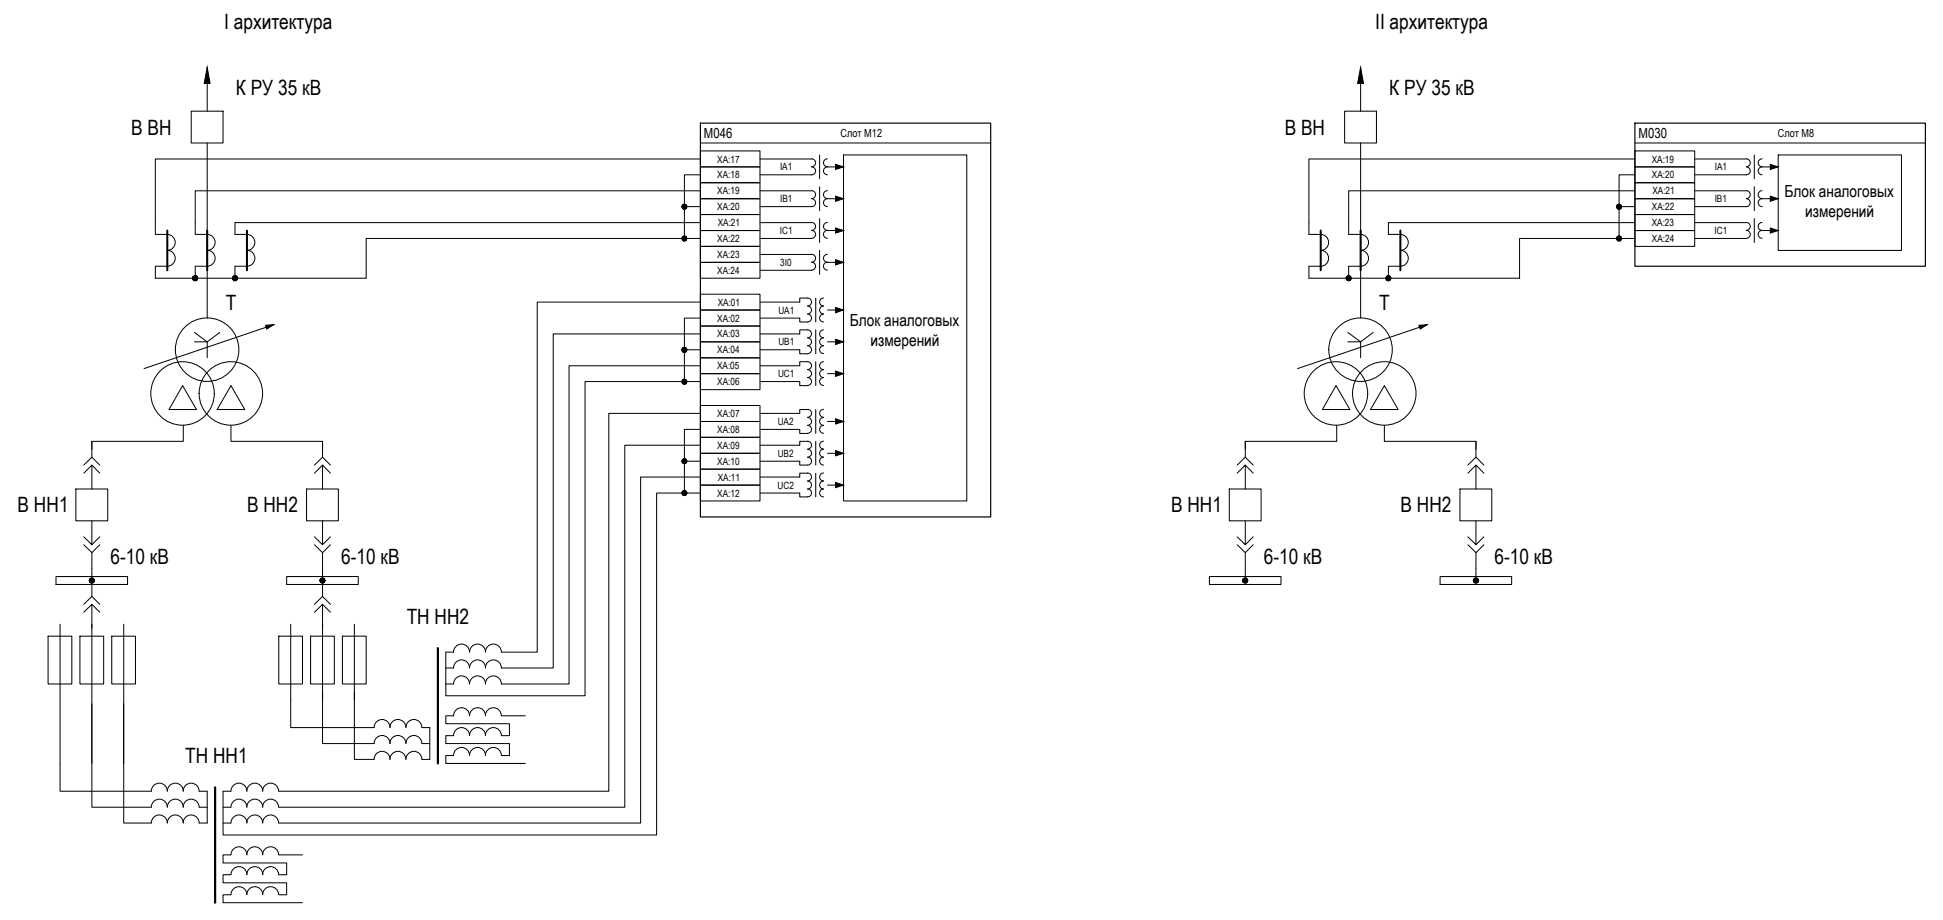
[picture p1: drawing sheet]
<svg xmlns="http://www.w3.org/2000/svg" width="488mm" height="231mm" viewBox="0 0 488 231" stroke-linecap="round" stroke-linejoin="round" font-family="sans-serif">
<!-- layer: 0 -->
<g fill="#000" stroke="#000" stroke-width=".25">
<path d="M210.1 41.3l2 .7-2 .6zM210.1 49.3l2 .7-2 .6zM210.1 57.3l2 .7-2 .6zM445.1 41.3l2 .7-2 .6zM445.1 49.3l2 .7-2 .6zM445.1 57.3l2 .7-2 .6zM210.1 77.3l2 .6-2 .7zM210.1 65.3l2 .7-2 .6zM66.7 81.8l2.1-.2-1.7 1.1zM210.1 85.3l2 .6-2 .7zM210.1 93.3l2 .6-2 .7zM356.7 81.8l2.1-.2-1.7 1.1z"/>
<path d="M210.1 105.3l2 .7-2 .6zM210.1 113.3l2 .7-2 .6zM210.1 121.3l2 .7-2 .6z"/>
<path d="M171.5 52l.1 .3 .5-.3zM171.6 52.3l.5-.3-.3 .5zM172.1 52l-.3 .5 .3 .1z"/>
<path d="M171.5 52l.1 .3 .5-.3zM171.6 52.3l.5-.3-.3 .5zM172.1 52l-.3 .5h.3z"/>
<path d="M171.5 60l.1 .3 .5-.3zM171.6 60.3l.5-.3-.3 .5zM172.1 60l-.3 .5 .3 .1z"/>
<path d="M171.5 60l.1 .3 .5-.3zM171.6 60.3l.5-.3-.3 .5zM172.1 60l-.3 .5h.3z"/>
<path d="M171.8 51.4l.3 .6v-.6zM171.8 51.4l.3 .6-.5-.3zM171.6 51.7l-.1 .3h.6z"/>
<path d="M172.1 52v.6l.3-.1zM172.1 52l.5 .3-.2 .2zM172.1 52l.5 .3 .1-.3z"/>
<path d="M172.1 52v.5h.3zM172.1 52l.5 .3-.2 .2zM172.1 52l.5 .3 .1-.3z"/>
<path d="M171.8 51.4l.3 .6v-.6zM171.8 51.4l.3 .6-.5-.3zM171.6 51.7l-.1 .3h.6z"/>
<path d="M171.8 59.4l.3 .6v-.6zM171.8 59.4l.3 .6-.5-.3zM171.6 59.7l-.1 .3h.6z"/>
<path d="M171.8 59.4l.3 .6v-.6zM171.8 59.4l.3 .6-.5-.3zM171.6 59.7l-.1 .3h.6z"/>
<path d="M172.1 52h.6l-.1-.3zM172.4 51.4l.2 .3-.5 .3zM172.1 51.4v.6l.3-.6z"/>
<path d="M172.1 52h.6l-.1-.3zM172.4 51.4l.2 .3-.5 .3zM172.1 51.4v.6l.3-.6z"/>
<path d="M172.1 60h.6l-.1-.3zM172.4 59.4l.2 .3-.5 .3zM172.1 59.4v.6l.3-.6z"/>
<path d="M172.1 60h.6l-.1-.3zM172.4 59.4l.2 .3-.5 .3zM172.1 59.4v.6l.3-.6z"/>
<path d="M406.5 52l.1 .3 .5-.3zM406.6 52.3l.5-.3-.3 .5zM407.1 52l-.3 .5 .3 .1z"/>
<path d="M406.5 52l.1 .3 .5-.3zM406.6 52.3l.5-.3-.3 .5zM407.1 52l-.3 .5h.3z"/>
<path d="M406.5 60l.1 .3 .5-.3zM406.6 60.3l.5-.3-.3 .5zM407.1 60l-.3 .5 .3 .1z"/>
<path d="M406.5 60l.1 .3 .5-.3zM406.6 60.3l.5-.3-.3 .5zM407.1 60l-.3 .5h.3z"/>
<path d="M406.8 51.4l.3 .6v-.6zM406.8 51.4l.3 .6-.5-.3zM406.6 51.7l-.1 .3h.6z"/>
<path d="M407.1 52v.6l.3-.1zM407.1 52l.5 .3-.2 .2zM407.1 52l.5 .3 .1-.3z"/>
<path d="M407.1 52v.5h.3zM407.1 52l.5 .3-.2 .2zM407.1 52l.5 .3 .1-.3z"/>
<path d="M406.8 51.4l.3 .6v-.6zM406.8 51.4l.3 .6-.5-.3zM406.6 51.7l-.1 .3h.6z"/>
<path d="M406.8 59.4l.3 .6v-.6zM406.6 59.7l.2-.3 .3 .6zM406.6 59.7l-.1 .3h.6z"/>
<path d="M406.8 59.4l.3 .6v-.6zM406.6 59.7l.2-.3 .3 .6zM406.6 59.7l-.1 .3h.6z"/>
<path d="M407.1 52h.6l-.1-.3zM407.4 51.4l.2 .3-.5 .3zM407.1 51.4v.6l.3-.6z"/>
<path d="M407.1 52h.6l-.1-.3zM407.4 51.4l.2 .3-.5 .3zM407.1 51.4v.6l.3-.6z"/>
<path d="M407.1 60h.6l-.1-.3zM407.4 59.4l.2 .3-.5 .3zM407.1 59.4v.6l.3-.6z"/>
<path d="M407.1 60h.6l-.1-.3zM407.4 59.4l.2 .3-.5 .3zM407.1 59.4v.6l.3-.6z"/>
<path d="M48.5 70v.3l.6-.3zM48.5 70.3l.6-.3-.3 .5zM49.1 70l-.3 .5 .3 .1z"/>
<path d="M48.5 69.9v.3l.6-.3zM48.5 70.2l.6-.3-.3 .6zM49.1 69.9l-.3 .6h.3z"/>
<path d="M48.8 69.4l.3 .6v-.6zM48.5 69.7l.3-.3 .3 .6zM48.5 69.7v.3h.6z"/>
<path d="M49.1 70v.6l.3-.1zM49.1 70l.5 .3-.2 .2zM49.1 70l.5 .3 .1-.3z"/>
<path d="M49.1 69.9v.6h.3zM49.1 69.9l.5 .3-.2 .3zM49.1 69.9l.5 .3 .1-.3z"/>
<path d="M48.8 69.4l.3 .5v-.5zM48.5 69.7l.3-.3 .3 .5zM48.5 69.7v.2h.6z"/>
<path d="M49.1 70h.6l-.1-.3zM49.4 69.4l.2 .3-.5 .3zM49.1 69.4v.6l.3-.6z"/>
<path d="M49.1 69.9h.6l-.1-.2zM49.4 69.4l.2 .3-.5 .2zM49.1 69.4v.5l.3-.5z"/>
<path d="M58.5 70l.1 .3 .5-.3zM58.6 70.3l.5-.3-.3 .5zM59.1 70l-.3 .5 .3 .1z"/>
<path d="M58.5 69.9l.1 .3 .5-.3zM58.6 70.2l.5-.3-.3 .6zM59.1 69.9l-.3 .6h.3z"/>
<path d="M58.8 69.4l.3 .6v-.6zM58.6 69.7l.2-.3 .3 .6zM58.6 69.7l-.1 .3h.6z"/>
<path d="M59.1 70v.6l.3-.1zM59.1 70l.5 .3-.2 .2zM59.1 70l.5 .3 .1-.3z"/>
<path d="M59.1 69.9v.6h.3zM59.1 69.9l.5 .3-.2 .3zM59.1 69.9l.5 .3 .1-.3z"/>
<path d="M58.8 69.4l.3 .5v-.5zM58.6 69.7l.2-.3 .3 .5zM58.6 69.7l-.1 .2h.6z"/>
<path d="M59.1 70h.6l-.1-.3zM59.4 69.4l.2 .3-.5 .3zM59.1 69.4v.6l.3-.6z"/>
<path d="M59.1 69.9h.6l-.1-.2zM59.4 69.4l.2 .3-.5 .2zM59.1 69.4v.5l.3-.5z"/>
<path d="M172.1 60v.6l.3-.1zM172.1 60l.5 .3-.2 .2zM172.1 60l.5 .3 .1-.3z"/>
<path d="M172.1 60v.5h.3zM172.1 60l.5 .3-.2 .2zM172.1 60l.5 .3 .1-.3z"/>
<path d="M338.5 70v.3l.6-.3zM338.5 70.3l.6-.3-.3 .5zM339.1 70l-.3 .5 .3 .1z"/>
<path d="M338.5 69.9v.3l.6-.3zM338.5 70.2l.6-.3-.3 .6zM339.1 69.9l-.3 .6h.3z"/>
<path d="M338.8 69.4l.3 .6v-.6zM338.5 69.7l.3-.3 .3 .6zM338.5 69.7v.3h.6z"/>
<path d="M339.1 70v.6l.3-.1zM339.1 70l.5 .3-.2 .2zM339.1 70l.5 .3 .1-.3z"/>
<path d="M339.1 69.9v.6h.3zM339.1 69.9l.5 .3-.2 .3zM339.1 69.9l.5 .3 .1-.3z"/>
<path d="M338.8 69.4l.3 .5v-.5zM338.5 69.7l.3-.3 .3 .5zM338.5 69.7v.2h.6z"/>
<path d="M339.1 70h.6l-.1-.3zM339.4 69.4l.2 .3-.5 .3zM339.1 69.4v.6l.3-.6z"/>
<path d="M339.1 69.9h.6l-.1-.2zM339.4 69.4l.2 .3-.5 .2zM339.1 69.4v.5l.3-.5z"/>
<path d="M348.5 70l.1 .3 .5-.3zM348.6 70.3l.5-.3-.3 .5zM349.1 70l-.3 .5 .3 .1z"/>
<path d="M348.5 69.9l.1 .3 .5-.3zM348.6 70.2l.5-.3-.3 .6zM349.1 69.9l-.3 .6h.3z"/>
<path d="M348.8 69.4l.3 .6v-.6zM348.8 69.4l.3 .6-.5-.3zM348.6 69.7l-.1 .3h.6z"/>
<path d="M349.1 70v.6l.3-.1zM349.1 70l.5 .3-.2 .2zM349.1 70l.5 .3 .1-.3z"/>
<path d="M349.1 69.9v.6h.3zM349.1 69.9l.5 .3-.2 .3zM349.1 69.9l.5 .3 .1-.3z"/>
<path d="M348.8 69.4l.3 .5v-.5zM348.8 69.4l.3 .5-.5-.2zM348.6 69.7l-.1 .2h.6z"/>
<path d="M349.1 70h.6l-.1-.3zM349.4 69.4l.2 .3-.5 .3zM349.1 69.4v.6l.3-.6z"/>
<path d="M349.1 69.9h.6l-.1-.2zM349.4 69.4l.2 .3-.5 .2zM349.1 69.4v.5l.3-.5z"/>
<path d="M407.1 60v.6l.3-.1zM407.1 60l.5 .3-.2 .2zM407.1 60l.5 .3 .1-.3z"/>
<path d="M407.1 60v.5h.3zM407.1 60l.5 .3-.2 .2zM407.1 60l.5 .3 .1-.3z"/>
<path d="M171.5 88l.1 .3 .5-.3zM171.6 88.3l.5-.3-.3 .5zM172.1 88l-.3 .5 .3 .1z"/>
<path d="M171.5 87.9l.1 .4 .5-.4zM171.6 88.3l.5-.4-.3 .6zM172.1 87.9l-.3 .6 .3 .1z"/>
<path d="M171.5 96l.1 .3 .5-.3zM171.6 96.3l.5-.3-.3 .5zM172.1 96l-.3 .5 .3 .1z"/>
<path d="M171.5 95.9l.1 .4 .5-.4zM171.6 96.3l.5-.4-.3 .6zM172.1 95.9l-.3 .6 .3 .1z"/>
<path d="M171.8 87.4l.3 .6v-.6zM171.8 87.4l.3 .6-.5-.3zM171.6 87.7l-.1 .3h.6z"/>
<path d="M172.1 88v.6l.3-.1zM172.1 88l.5 .3-.2 .2zM172.1 88l.5 .3 .1-.3z"/>
<path d="M172.1 87.9v.7l.3-.1zM172.1 87.9l.5 .4-.2 .2zM172.1 87.9l.5 .4 .1-.4z"/>
<path d="M171.8 87.4l.3 .5v-.6zM171.8 87.4l.3 .5-.5-.3zM171.6 87.6l-.1 .3h.6z"/>
<path d="M171.8 95.4l.3 .6v-.6zM171.8 95.4l.3 .6-.5-.3zM171.6 95.7l-.1 .3h.6z"/>
<path d="M172.1 96v.6l.3-.1zM172.1 96l.5 .3-.2 .2zM172.1 96l.5 .3 .1-.3z"/>
<path d="M172.1 95.9v.7l.3-.1zM172.1 95.9l.5 .4-.2 .2zM172.1 95.9l.5 .4 .1-.4z"/>
<path d="M171.8 95.4l.3 .5v-.6zM171.8 95.4l.3 .5-.5-.3zM171.6 95.6l-.1 .3h.6z"/>
<path d="M172.1 88h.6l-.1-.3zM172.4 87.4l.2 .3-.5 .3zM172.1 87.4v.6l.3-.6z"/>
<path d="M172.1 87.9h.6l-.1-.3zM172.4 87.4l.2 .2-.5 .3zM172.1 87.3v.6l.3-.5z"/>
<path d="M172.1 96h.6l-.1-.3zM172.4 95.4l.2 .3-.5 .3zM172.1 95.4v.6l.3-.6z"/>
<path d="M172.1 95.9h.6l-.1-.3zM172.4 95.4l.2 .2-.5 .3zM172.1 95.3v.6l.3-.5z"/>
<path d="M171.5 116l.1 .3 .5-.3zM171.6 116.3l.5-.3-.3 .5zM172.1 116l-.3 .5 .3 .1z"/>
<path d="M171.5 116l.1 .3 .5-.3zM171.6 116.3l.5-.3-.3 .5zM172.1 116l-.3 .5 .3 .1z"/>
<path d="M171.8 115.5l.3 .5v-.6zM171.8 115.5l.3 .5-.5-.3zM171.6 115.7l-.1 .3h.6z"/>
<path d="M172.1 116v.6l.3-.1zM172.1 116l.5 .3-.2 .2zM172.1 116l.5 .3 .1-.3z"/>
<path d="M172.1 116v.6l.3-.1zM172.1 116l.5 .3-.2 .2zM172.1 116l.5 .3 .1-.3z"/>
<path d="M171.8 115.5l.3 .5v-.6zM171.8 115.5l.3 .5-.5-.3zM171.6 115.7l-.1 .3h.6z"/>
<path d="M172.1 116h.6l-.1-.3zM172.4 115.5l.2 .2-.5 .3zM172.1 115.4v.6l.3-.5z"/>
<path d="M172.1 116h.6l-.1-.3zM172.4 115.5l.2 .2-.5 .3zM172.1 115.4v.6l.3-.5z"/>
<path d="M171.5 124l.1 .3 .5-.3zM171.6 124.3l.5-.3-.3 .5zM172.1 124l-.3 .5 .3 .1z"/>
<path d="M171.5 124l.1 .3 .5-.3zM171.6 124.3l.5-.3-.3 .5zM172.1 124l-.3 .5 .3 .1z"/>
<path d="M171.8 123.5l.3 .5v-.6zM171.8 123.5l.3 .5-.5-.3zM171.6 123.7l-.1 .3h.6z"/>
<path d="M172.1 124v.6l.3-.1zM172.1 124l.5 .3-.2 .2zM172.1 124l.5 .3 .1-.3z"/>
<path d="M172.1 124v.6l.3-.1zM172.1 124l.5 .3-.2 .2zM172.1 124l.5 .3 .1-.3z"/>
<path d="M171.8 123.5l.3 .5v-.6zM171.8 123.5l.3 .5-.5-.3zM171.6 123.7l-.1 .3h.6z"/>
<path d="M172.1 124h.6l-.1-.3zM172.4 123.5l.2 .2-.5 .3zM172.1 123.4v.6l.3-.5z"/>
<path d="M172.1 124h.6l-.1-.3zM172.4 123.5l.2 .2-.5 .3zM172.1 123.4v.6l.3-.5z"/>
<path d="M22.5 146v.3l.6-.3zM22.5 146.3l.6-.3-.3 .5zM23.1 146l-.3 .5 .3 .1z"/>
<path d="M22.5 145.9v.4l.6-.4zM22.5 146.3l.6-.4-.3 .6zM23.1 145.9l-.3 .6 .3 .1z"/>
<path d="M22.8 145.4l.3 .6v-.6zM22.8 145.4l.3 .6-.6-.3zM22.5 145.7v.3h.6z"/>
<path d="M23.1 146v.6l.3-.1zM23.1 146l.5 .3-.2 .2zM23.1 146l.5 .3 .1-.3z"/>
<path d="M23.1 145.9v.7l.3-.1zM23.1 145.9l.5 .4-.2 .2zM23.1 145.9l.5 .4 .1-.4z"/>
<path d="M22.8 145.4l.3 .5v-.6zM22.8 145.4l.3 .5-.6-.3zM22.5 145.6v.3h.6z"/>
<path d="M23.1 146h.6l-.1-.3zM23.4 145.4l.2 .3-.5 .3zM23.1 145.4v.6l.3-.6z"/>
<path d="M23.1 145.9h.6l-.1-.3zM23.4 145.4l.2 .2-.5 .3zM23.1 145.3v.6l.3-.5z"/>
<path d="M80.5 146v.3l.6-.3zM80.5 146.3l.6-.3-.3 .5zM81.1 146l-.3 .5 .3 .1z"/>
<path d="M80.5 145.9v.4l.6-.4zM80.5 146.3l.6-.4-.3 .6zM81.1 145.9l-.3 .6 .3 .1z"/>
<path d="M80.8 145.4l.3 .6v-.6zM80.8 145.4l.3 .6-.6-.3zM80.5 145.7v.3h.6z"/>
<path d="M81.1 146v.6l.3-.1zM81.1 146l.5 .3-.2 .2zM81.1 146l.5 .3 .1-.3z"/>
<path d="M81.1 145.9v.7l.3-.1zM81.1 145.9l.5 .4-.2 .2zM81.1 145.9l.5 .4 .1-.4z"/>
<path d="M80.8 145.4l.3 .5v-.6zM80.8 145.4l.3 .5-.6-.3zM80.5 145.6v.3h.6z"/>
<path d="M81.1 146h.6l-.1-.3zM81.4 145.4l.2 .3-.5 .3zM81.1 145.4v.6l.3-.6z"/>
<path d="M81.1 145.9h.6l-.1-.3zM81.4 145.4l.2 .2-.5 .3zM81.1 145.3v.6l.3-.5z"/>
<path d="M312.4 146l.1 .3 .6-.3zM312.5 146.3l.6-.3-.3 .5zM313.1 146l-.3 .5 .3 .1z"/>
<path d="M312.4 145.9l.1 .4 .6-.4zM312.5 146.3l.6-.4-.3 .6zM313.1 145.9l-.3 .6 .3 .1z"/>
<path d="M312.8 145.4l.3 .6v-.6zM312.8 145.4l.3 .6-.6-.3zM312.5 145.7l-.1 .3h.7z"/>
<path d="M313.1 146v.6l.3-.1zM313.1 146l.5 .3-.2 .2zM313.1 146l.5 .3 .1-.3z"/>
<path d="M313.1 145.9v.7l.3-.1zM313.1 145.9l.5 .4-.2 .2zM313.1 145.9l.5 .4 .1-.4z"/>
<path d="M312.8 145.4l.3 .5v-.6zM312.5 145.6l.3-.2 .3 .5zM312.5 145.6l-.1 .3h.7z"/>
<path d="M313.1 146h.6l-.1-.3zM313.4 145.4l.2 .3-.5 .3zM313.1 145.4v.6l.3-.6z"/>
<path d="M313.1 145.9h.6l-.1-.3zM313.4 145.4l.2 .2-.5 .3zM313.1 145.3v.6l.3-.5z"/>
<path d="M370.4 146l.1 .3 .6-.3zM370.5 146.3l.6-.3-.3 .5zM371.1 146l-.3 .5 .3 .1z"/>
<path d="M370.4 145.9l.1 .4 .6-.4zM370.5 146.3l.6-.4-.3 .6zM371.1 145.9l-.3 .6 .3 .1z"/>
<path d="M370.8 145.4l.3 .6v-.6zM370.8 145.4l.3 .6-.6-.3zM370.5 145.7l-.1 .3h.7z"/>
<path d="M371.1 146v.6l.3-.1zM371.1 146l.5 .3-.2 .2zM371.1 146l.5 .3 .1-.3z"/>
<path d="M371.1 145.9v.7l.3-.1zM371.1 145.9l.5 .4-.2 .2zM371.1 145.9l.5 .4 .1-.4z"/>
<path d="M370.8 145.4l.3 .5v-.6zM370.5 145.6l.3-.2 .3 .5zM370.5 145.6l-.1 .3h.7z"/>
<path d="M371.1 146h.6l-.1-.3zM371.4 145.4l.2 .3-.5 .3zM371.1 145.4v.6l.3-.6z"/>
<path d="M371.1 145.9h.6l-.1-.3zM371.4 145.4l.2 .2-.5 .3zM371.1 145.3v.6l.3-.5z"/>
</g>
<g fill="none" stroke="#000" stroke-width=".25">
<path d="M48.1 28h8v8h-8zM338.1 28h8v8h-8zM21.1 119l2-2.1v6M21.1 116.9l2-2 2 2M23.1 111v3.9M23.1 116.9l2 2.1M79.1 119l2-2.1v6M79.1 116.9l2-2 2 2M81.1 111v3.9M81.1 116.9l2 2.1M311 119l2.1-2.1v6M311 116.9l2.1-2 2 2"/>
<path d="M313.1 111v3.9M313.1 116.9l2 2.1M369 119l2.1-2.1v6M369 116.9l2.1-2 2 2M371.1 111v3.9M371.1 116.9l2 2.1M19.1 122.9h8v8h-8zM21.1 137l2 1.9 2-1.9M23.1 130.9v6.1l-2-2M23.1 138.9v4.1M25.1 135l-2 2M77.1 122.9h8v8h-8z"/>
<path d="M79.1 137l2 1.9 2-1.9M81.1 130.9v6.1l-2-2M81.1 138.9v4.1M83.1 135l-2 2M309.1 122.9h8v8h-8zM311 137l2.1 1.9 2-1.9M313.1 130.9v6.1l-2.1-2M313.1 138.9v4.1M315.1 135l-2 2M367.1 122.9h8v8h-8zM369 137l2.1 1.9 2-1.9M371.1 130.9v6.1l-2.1-2"/>
<path d="M371.1 138.9v4.1M373.1 135l-2 2M14.1 145h18v2h-18zM21.1 153.9l2-2v6.1M21.1 151.9l2-1.9 2 1.9M23.1 145.9v4.1M23.1 151.9l2 2M72.1 145h18v2h-18zM79.1 153.9l2-2v6.1M79.1 151.9l2-1.9 2 1.9M81.1 145.9v4.1M81.1 151.9l2 2"/>
<path d="M304.1 145h18v2h-18zM362.1 145h18v2h-18z"/>
</g>
<!-- layer: 0 -->
<g fill="none" stroke="#000" stroke-width=".25">
<path d="M52.1 16.9v11.1M342.1 16.9v11.1M52.1 36v44M176.1 40h-137v18.9h2.9a2.01 2.01 0 0 1 2.1 2.1 2.01 2.01 0 0 1-2.1 2M176.1 37.9h15v4.1h-15zM176.1 36h73M191.1 40h13M204 39.9a.99 .99 0 0 1 1 1 .99 .99 0 0 1-1 1M206.1 39v6M208 39.9a.99 .99 0 0 0-1 1 .99 .99 0 0 0 1 1M212.1 39h31v87h-31zM342.1 36v44"/>
<path d="M411 40h-81.9v18.9h2.9a2.01 2.01 0 0 1 2 2.1 2.01 2.01 0 0 1-2 2M411 37.9h15.1v4.1h-15.1zM411 36h73.1M426.1 40h13M439 39.9a.99 .99 0 0 1 1 1 .99 .99 0 0 1-1 1M441.1 39v6M443 39.9a.99 .99 0 0 0-1 1 .99 .99 0 0 0 1 1M447.1 39h31v24h-31zM52.1 58.9a2.01 2.01 0 0 1 2 2.1 2.01 2.01 0 0 1-2 2M62.1 58.9a2.01 2.01 0 0 1 2 2.1 2.01 2.01 0 0 1-2 2M172.1 52h4M176.1 48h-127v10.9h3"/>
<path d="M176.1 44h-4v16M176.1 60h-84v9.9h-33M176.1 42h15v3.9h-15zM176.1 50h15v3.9h-15zM176.1 45.9h15v4.1h-15zM176.1 58h15v3.9h-15zM176.1 53.9h15v4.1h-15zM176.1 56h-117v2.9h3M191.1 56h13M191.1 52h13M191.1 44h13M191.1 48h13"/>
<path d="M191.1 60h13M204 42a.99 .99 0 0 1 1 1 .99 .99 0 0 1-1 1M204 47.9a.99 .99 0 0 1 1 1 .99 .99 0 0 1-1 1M204 50a.99 .99 0 0 1 1 1 .99 .99 0 0 1-1 1M204 55.9a.99 .99 0 0 1 1 1 .99 .99 0 0 1-1 1 .99 .99 0 0 1 1 1 .99 .99 0 0 1-1 1M206.1 47v6M206.1 55v6M208 47.9a.99 .99 0 0 0-1 1 .99 .99 0 0 0 1 1M208 57.9a.99 .99 0 0 0-1 1 .99 .99 0 0 0 1 1M208 55.9a.99 .99 0 0 0-1 1 .99 .99 0 0 0 1 1M208.1 58h3M211.1 42h-3.1a.99 .99 0 0 0-1 1 .99 .99 0 0 0 1 1"/>
<path d="M211.1 50h-3.1a.99 .99 0 0 0-1 1 .99 .99 0 0 0 1 1M407.1 52h3.9M411 48h-71.9v10.9h3a2.01 2.01 0 0 1 2 2.1 2.01 2.01 0 0 1-2 2M411 56h-61.9v2.9h2.9a2.01 2.01 0 0 1 2.1 2.1 2.01 2.01 0 0 1-2.1 2M411 44h-3.9v16M411 60h-29v9.9h-32.9M411 42h15.1v3.9h-15.1zM411 50h15.1v3.9h-15.1zM411 45.9h15.1v4.1h-15.1zM411 58h15.1v3.9h-15.1zM411 53.9h15.1v4.1h-15.1zM426.1 56h13"/>
<path d="M426.1 52h13M426.1 44h13M426.1 48h13M426.1 60h13M439 42a.99 .99 0 0 1 1 1 .99 .99 0 0 1-1 1M439 47.9a.99 .99 0 0 1 1 1 .99 .99 0 0 1-1 1M439 50a.99 .99 0 0 1 1 1 .99 .99 0 0 1-1 1M439 55.9a.99 .99 0 0 1 1 1 .99 .99 0 0 1-1 1 .99 .99 0 0 1 1 1 .99 .99 0 0 1-1 1M441.1 47v6M441.1 55v6M443 47.9a.99 .99 0 0 0-1 1 .99 .99 0 0 0 1 1M443 57.9a.99 .99 0 0 0-1 1 .99 .99 0 0 0 1 1"/>
<path d="M443 55.9a.99 .99 0 0 0-1 1 .99 .99 0 0 0 1 1M443 58h3M446 42h-3a.99 .99 0 0 0-1 1 .99 .99 0 0 0 1 1M446 50h-3a.99 .99 0 0 0-1 1 .99 .99 0 0 0 1 1M42 62.9a2.01 2.01 0 0 1 2.1 2 2.01 2.01 0 0 1-2.1 2h-2.9v3h20v-3h3M52.1 62.9a2.01 2.01 0 0 1 2 2 2.01 2.01 0 0 1-2 2M52.1 66.9h-3v3M62.1 62.9a2.01 2.01 0 0 1 2 2 2.01 2.01 0 0 1-2 2M176.1 77.9h15v4.1h-15zM176.1 74h15v3.9h-15zM176.1 76h-41v88h-9M176.1 80h-4v15.9"/>
<path d="M176.1 66h15v3.9h-15zM176.1 61.9h15v4.1h-15zM191.1 80h10v1h2M191.1 64h13M191.1 68h13M203 74.9a.99 .99 0 0 1 1 1 .99 .99 0 0 1-1 1 .99 .99 0 0 1 1 1 .99 .99 0 0 1-1 1 1.02 1.02 0 0 1 1 1 1.02 1.02 0 0 1-1 1.1M203.1 74.9h-2v1.1h-10M204 63.9a.99 .99 0 0 1 1 1 .99 .99 0 0 1-1 1 .99 .99 0 0 1 1 1 .99 .99 0 0 1-1 1M205.1 74.9v6.1M206.1 63v6M207.1 74.9a.99 .99 0 0 0-1 1 .99 .99 0 0 0 1 1 1.02 1.02 0 0 0-1 1 1.02 1.02 0 0 0 1 1.1 .99 .99 0 0 0-1 1 .99 .99 0 0 0 1 1M208 63.9a.99 .99 0 0 0-1 1 .99 .99 0 0 0 1 1 .99 .99 0 0 0-1 1 .99 .99 0 0 0 1 1"/>
<path d="M208.1 77.9h3M208.1 66h3M332 62.9a2.01 2.01 0 0 1 2 2 2.01 2.01 0 0 1-2 2h-2.9v3h20v-3h3a2.01 2.01 0 0 0 2-2 2.01 2.01 0 0 0-2.1-2M342.1 62.9a2.01 2.01 0 0 1 2 2 2.01 2.01 0 0 1-2 2h-3v3M45.9 97l3.5 6h-6.9zM48.9 83.6l3.2 2.3 3.2-2.3M48.9 85.9h3.2v4.1M58.1 97l3.4 6h-6.9zM68.8 81.6l-32.6 11.1M172.1 87.9h4M176.1 85.9h15v4.1h-15zM176.1 82h15v3.9h-15z"/>
<path d="M176.1 93.9h15v4.1h-15zM176.1 90h15v3.9h-15zM176.1 84h-37v83.9h-13a2.01 2.01 0 0 0-2.1-2 2.01 2.01 0 0 0-2 2M176.1 92h-33v80l-17-.1a2.01 2.01 0 0 0-2.1-2 2.01 2.01 0 0 0-2 2M176.1 95.9h-29v79h-35v-10.9h2M191.1 87.9h10v1.1h2M191.1 95.9h10v1.1h2M203 82.9a.99 .99 0 0 1 1 1 .99 .99 0 0 1-1 1 .99 .99 0 0 1 1 1 .99 .99 0 0 1-1 1 .99 .99 0 0 1 1 1 .99 .99 0 0 1-1 1M203 90.9a.99 .99 0 0 1 1 1 .99 .99 0 0 1-1 1 .99 .99 0 0 1 1 1 .99 .99 0 0 1-1 1 .99 .99 0 0 1 1 1 .99 .99 0 0 1-1 1M203.1 82.9h-2v1.1h-10M203.1 90.9h-2v1.1h-10M205.1 82.9v6.1"/>
<path d="M205.1 90.9v6.1M207.1 82.9a.99 .99 0 0 0-1 1 .99 .99 0 0 0 1 1 .99 .99 0 0 0-1 1 .99 .99 0 0 0 1 1 .99 .99 0 0 0-1 1 .99 .99 0 0 0 1 1M207.1 90.9a.99 .99 0 0 0-1 1 .99 .99 0 0 0 1 1 .99 .99 0 0 0-1 1 .99 .99 0 0 0 1 1 .99 .99 0 0 0-1 1 .99 .99 0 0 0 1 1M208.1 85.9h3M208.1 93.9h3M335.9 97l3.5 6h-6.9zM338.9 83.6l3.2 2.3 3.2-2.3M338.9 85.9h3.2v4.1M348 97l3.5 6h-6.9zM358.8 81.6l-32.6 11.1M46.1 106.9v4.1h-23v2M58.1 106.9v4.1h23v2"/>
<path d="M172.1 116h4M176.1 106h15v4h-15zM176.1 102h15v4h-15zM176.1 114h15v4h-15zM176.1 110h15v4h-15zM176.1 118h15v4h-15zM176.1 103.9h-23v95h-83M176.1 111.9h-19v91.1h-87M176.1 119.9h-15v87h-91M176.1 108h-4v16M191.1 108h10v1h2M191.1 116h10v.9h2"/>
<path d="M203 102.9a.99 .99 0 0 1 1 1 .99 .99 0 0 1-1 1M203 105a.99 .99 0 0 1 1 1 .99 .99 0 0 1-1 .9 .99 .99 0 0 1 1 1 .99 .99 0 0 1-1 1M203 110.9a.99 .99 0 0 1 1 1 .99 .99 0 0 1-1 1M203 113a.99 .99 0 0 1 1 1 .99 .99 0 0 1-1 .9 .99 .99 0 0 1 1 1 .99 .99 0 0 1-1 1M203 118.9a.99 .99 0 0 1 1 1 .99 .99 0 0 1-1 1 1.02 1.02 0 0 1 1 1 1.02 1.02 0 0 1-1 1 .99 .99 0 0 1 1 1 .99 .99 0 0 1-1 1M203.1 103h-2v.9h-10M203.1 111h-2v.9h-10M203.1 119h-2v.9h-10M205.1 103v6M205.1 111v5.9M205.1 119v5.9M207.1 105a.99 .99 0 0 0-1 1 .99 .99 0 0 0 1 .9 .99 .99 0 0 0-1 1 .99 .99 0 0 0 1 1"/>
<path d="M207.1 102.9a.99 .99 0 0 0-1 1 .99 .99 0 0 0 1 1M207.1 113a.99 .99 0 0 0-1 1 .99 .99 0 0 0 1 .9 .99 .99 0 0 0-1 1 .99 .99 0 0 0 1 1M207.1 110.9a.99 .99 0 0 0-1 1 .99 .99 0 0 0 1 1M207.1 118.9a1.02 1.02 0 0 0-1 1 1.02 1.02 0 0 0 1 1.1 .99 .99 0 0 0-1 1 .99 .99 0 0 0 1 .9 .99 .99 0 0 0-1 1 .99 .99 0 0 0 1 1M208.1 106h3M208.1 114h3M336.1 106.9v4.1h-23v2M348 106.9v4.1h23.1v2M176.1 124h-11v85.9h-109v-11h2a2.01 2.01 0 0 1 2-2 2.01 2.01 0 0 1 2 2M176.1 122h15v4h-15zM191.1 124h10v.9h2M208.1 122h3"/>
<path d="M12.1 159.9h6v12.1h-6zM15.1 156.9v42h23M20.1 159.9h6v12.1h-6zM23.1 143v2.9M23.1 156.9v35.1M28.1 159.9h6v12.1h-6zM31.1 156.9v35.1M70.1 159.9h6v12.1h-6zM73.1 156.9v26h21M78.1 159.9h6v12.1h-6zM81.1 143v2.9M81.1 156.9v19"/>
<path d="M86.1 159.9h6v12.1h-6zM89.1 156.9v19M313.1 143v2.9M371.1 143v2.9M23.1 177v26h15M31.1 177v29.9h7M81.1 174v13h13M89.1 174v16.9h5M112.1 167.9h2M112.1 172h2M114 163.9a2.01 2.01 0 0 1 2-2 2.01 2.01 0 0 1 2 2 2.01 2.01 0 0 1 2.1-2 2.01 2.01 0 0 1 2 2M114 167.9a2.01 2.01 0 0 1 2-2 2.01 2.01 0 0 1 2 2 2.01 2.01 0 0 1 2.1-2 2.01 2.01 0 0 1 2 2"/>
<path d="M114 171.9a2.01 2.01 0 0 1 2-2 2.01 2.01 0 0 1 2 2 2.01 2.01 0 0 1 2.1-2 2.01 2.01 0 0 1 2 2M114 179.9a2.01 2.01 0 0 1 2-2 2.01 2.01 0 0 1 2 2 2.01 2.01 0 0 1 2.1-2 2.01 2.01 0 0 1 2 2M114.1 180h-2v2h16v3h-2M122 163.9a2.01 2.01 0 0 1 2-2 2.01 2.01 0 0 1 2.1 2M122 179.9a2.01 2.01 0 0 1 2-2 2.01 2.01 0 0 1 2.1 2l6 .1M38 198.9a2.01 2.01 0 0 1 2.1-2 2.01 2.01 0 0 1 2 2 2.01 2.01 0 0 1 2-2 2.01 2.01 0 0 1 2 2 1.99 1.99 0 0 1 2-2 1.99 1.99 0 0 1 2 2h2v8h-2a2.01 2.01 0 0 0-2-2 2.01 2.01 0 0 0-2.1 2 1.99 1.99 0 0 0-1.9-2 1.99 1.99 0 0 0-2 2 2.01 2.01 0 0 0-2-2 2.01 2.01 0 0 0-2.1 2M62 198.9a2.01 2.01 0 0 1 2.1-2 2.01 2.01 0 0 1 2 2M66 198.9a2.01 2.01 0 0 1 2-2 2.01 2.01 0 0 1 2 2M94 182.9a1.99 1.99 0 0 1 2-2 1.99 1.99 0 0 1 2 2 2.01 2.01 0 0 1 2-2 2.01 2.01 0 0 1 2 2 2.01 2.01 0 0 1 2.1-2 2.01 2.01 0 0 1 2 2h2v8h-2M94 186.9a1.99 1.99 0 0 1 2-2 1.99 1.99 0 0 1 2 2 2.01 2.01 0 0 1 2-2 2.01 2.01 0 0 1 2 2 2.01 2.01 0 0 1 2.1-2 2.01 2.01 0 0 1 2 2l2 .1M94 190.9a1.99 1.99 0 0 1 2-2 1.99 1.99 0 0 1 2 2 2.01 2.01 0 0 1 2-2 2.01 2.01 0 0 1 2 2 2.01 2.01 0 0 1 2.1-2 2.01 2.01 0 0 1 2 2M114 184.9a2.01 2.01 0 0 1 2-2 2.01 2.01 0 0 1 2 2 2.01 2.01 0 0 1 2.1-2 2.01 2.01 0 0 1 2 2"/>
<path d="M114 189.9a2.01 2.01 0 0 1 2-2 2.01 2.01 0 0 1 2 2 2.01 2.01 0 0 1 2.1-2 2.01 2.01 0 0 1 2 2M114.1 185h-2v2h16v3l-2-.1a2.01 2.01 0 0 0-2.1-2 2.01 2.01 0 0 0-2 2M114.1 190h-2v2h20M122 184.9a2.01 2.01 0 0 1 2-2 2.01 2.01 0 0 1 2.1 2M38 202.9a2.01 2.01 0 0 1 2.1-2 2.01 2.01 0 0 1 2 2 2.01 2.01 0 0 1 2-2 2.01 2.01 0 0 1 2 2 1.99 1.99 0 0 1 2-2 1.99 1.99 0 0 1 2 2l2 .1M58.1 214.9h-2v2.1h16v2.9h-2M58.1 214.9a2.01 2.01 0 0 1 2-2 2.01 2.01 0 0 1 2 2M62 202.9a2.01 2.01 0 0 1 2.1-2 2.01 2.01 0 0 1 2 2M62 206.9a2.01 2.01 0 0 1 2.1-2 2.01 2.01 0 0 1 2 2M62 214.9a2.01 2.01 0 0 1 2.1-2 2.01 2.01 0 0 1 2 2M62 219.9a2.01 2.01 0 0 1 2.1-2 2.01 2.01 0 0 1 2 2M62.1 202.9a2.01 2.01 0 0 0-2-2 2.01 2.01 0 0 0-2 2l-2 .1"/>
<path d="M62.1 206.9a2.01 2.01 0 0 0-2-2 2.01 2.01 0 0 0-2 2h-2M62.1 219.9a2.01 2.01 0 0 0-2-2 2.01 2.01 0 0 0-2 2h-2v2.1h16v3h-2M66 202.9a2.01 2.01 0 0 1 2-2 2.01 2.01 0 0 1 2 2M66 206.9a2.01 2.01 0 0 1 2-2 2.01 2.01 0 0 1 2 2M66 214.9a2.01 2.01 0 0 1 2-2 2.01 2.01 0 0 1 2 2M66 219.9a2.01 2.01 0 0 1 2-2 2.01 2.01 0 0 1 2 2M70.1 214.9h6M62 225a2.01 2.01 0 0 1 2.1-2.1 2.01 2.01 0 0 1 2 2.1M62.1 225a2.01 2.01 0 0 0-2-2.1 2.01 2.01 0 0 0-2 2.1h-2v2h20M66 225a2.01 2.01 0 0 1 2-2.1 2.01 2.01 0 0 1 2 2.1"/>
<circle cx="45.9" cy="98.9" r="8"/>
<circle cx="52.1" cy="87.9" r="8"/>
<circle cx="58" cy="98.9" r="8"/>
<circle cx="335.9" cy="98.9" r="8"/>
<circle cx="342.1" cy="87.9" r="8"/>
<circle cx="348" cy="98.9" r="8"/>
</g>
<path d="M42.1 58v10M52.1 58v10M62.1 58v10M332 58v10M342.1 58v10M352.1 58v10" fill="none" stroke="#000" stroke-width=".51"/>
<path d="M52.1 16.9l.7 4.1h-1.5zM342.1 16.9l.7 4.1h-1.5z" fill="#000" stroke="#000" stroke-width=".25"/>
<path d="M176.1 31h73v99h-73zM411 31h73.1v35.9h-73.1z" fill="none" stroke="#000" stroke-width=".3"/>
<path d="M110.1 163v29M54.1 198v29" fill="none" stroke="#000" stroke-width=".55"/>
<g font-size="5.3">
<text x="56.4" y="7.3">I архитектура</text>
<text x="345.8" y="7.3">II архитектура</text>
<text x="59.3" y="23.8">К РУ 35 кВ</text>
<text x="349.3" y="23.8">К РУ 35 кВ</text>
<text x="33" y="33.9">В ВН</text>
<text x="323" y="33.9">В ВН</text>
<text x="56.8" y="77.9">Т</text>
<text x="346.7" y="77.9">Т</text>
<text x="4.4" y="128.6">В НН1</text>
<text x="62.1" y="128.6">В НН2</text>
<text x="294.4" y="128.6">В НН1</text>
<text x="352.1" y="128.6">В НН2</text>
<text x="27.8" y="141.8">6-10 кВ</text>
<text x="85.7" y="141.8">6-10 кВ</text>
<text x="317.7" y="141.8">6-10 кВ</text>
<text x="375.7" y="141.8">6-10 кВ</text>
<text x="102.3" y="156.9">ТН НН2</text>
<text x="46.5" y="191.9">ТН НН1</text>
</g>
<g font-size="4.2">
<text x="448.7" y="49.5">Блок аналоговых</text>
<text x="453.9" y="54.5">измерений</text>
<text x="213.7" y="82.1">Блок аналоговых</text>
<text x="218.9" y="87">измерений</text>
</g>
<g font-size="3.5">
<text x="176.9" y="34.7">М046</text>
<text x="411.9" y="34.7">М030</text>
</g>
<g font-size="2.8">
<text x="211.4" y="34.5">Слот М12</text>
<text x="447" y="34.5">Слот М8</text>
</g>
<g font-size="2.5">
<text x="180.3" y="40.9">XA:17</text>
<text x="415.3" y="40.9">XA:19</text>
<text x="180.3" y="44.8">XA:18</text>
<text x="196.1" y="42.9">IA1</text>
<text x="415.3" y="44.8">XA:20</text>
<text x="431.1" y="42.9">IA1</text>
<text x="180.3" y="48.9">XA:19</text>
<text x="180.3" y="52.8">XA:20</text>
<text x="196.1" y="50.9">IВ1</text>
<text x="415.3" y="52.8">XA:22</text>
<text x="415.4" y="48.9">XA:21</text>
<text x="431.1" y="50.9">IВ1</text>
<text x="180.4" y="56.9">XA:21</text>
<text x="196.1" y="58.9">IC1</text>
<text x="415.3" y="56.9">XA:23</text>
<text x="431.1" y="58.9">IC1</text>
<text x="180.3" y="60.8">XA:22</text>
<text x="180.3" y="64.9">XA:23</text>
<text x="415.3" y="60.8">XA:24</text>
<text x="180.3" y="68.8">XA:24</text>
<text x="196.2" y="66.9">3I0</text>
<text x="180.4" y="76.8">XA:01</text>
<text x="180.3" y="80.9">XA:02</text>
<text x="195.7" y="78.8">UA1</text>
<text x="180.3" y="84.8">XA:03</text>
<text x="180.3" y="88.8">XA:04</text>
<text x="195.7" y="86.8">UB1</text>
<text x="180.3" y="92.8">XA:05</text>
<text x="195.6" y="94.8">UC1</text>
<text x="180.3" y="96.8">XA:06</text>
<text x="180.3" y="104.8">XA:07</text>
<text x="195.5" y="106.9">UA2</text>
<text x="180.3" y="108.9">XA:08</text>
<text x="180.3" y="112.8">XA:09</text>
<text x="180.3" y="116.9">XA:10</text>
<text x="195.5" y="114.9">UB2</text>
<text x="180.3" y="124.9">XA:12</text>
<text x="180.4" y="120.9">XA:11</text>
<text x="195.5" y="122.9">UC2</text>
</g>
</svg>
